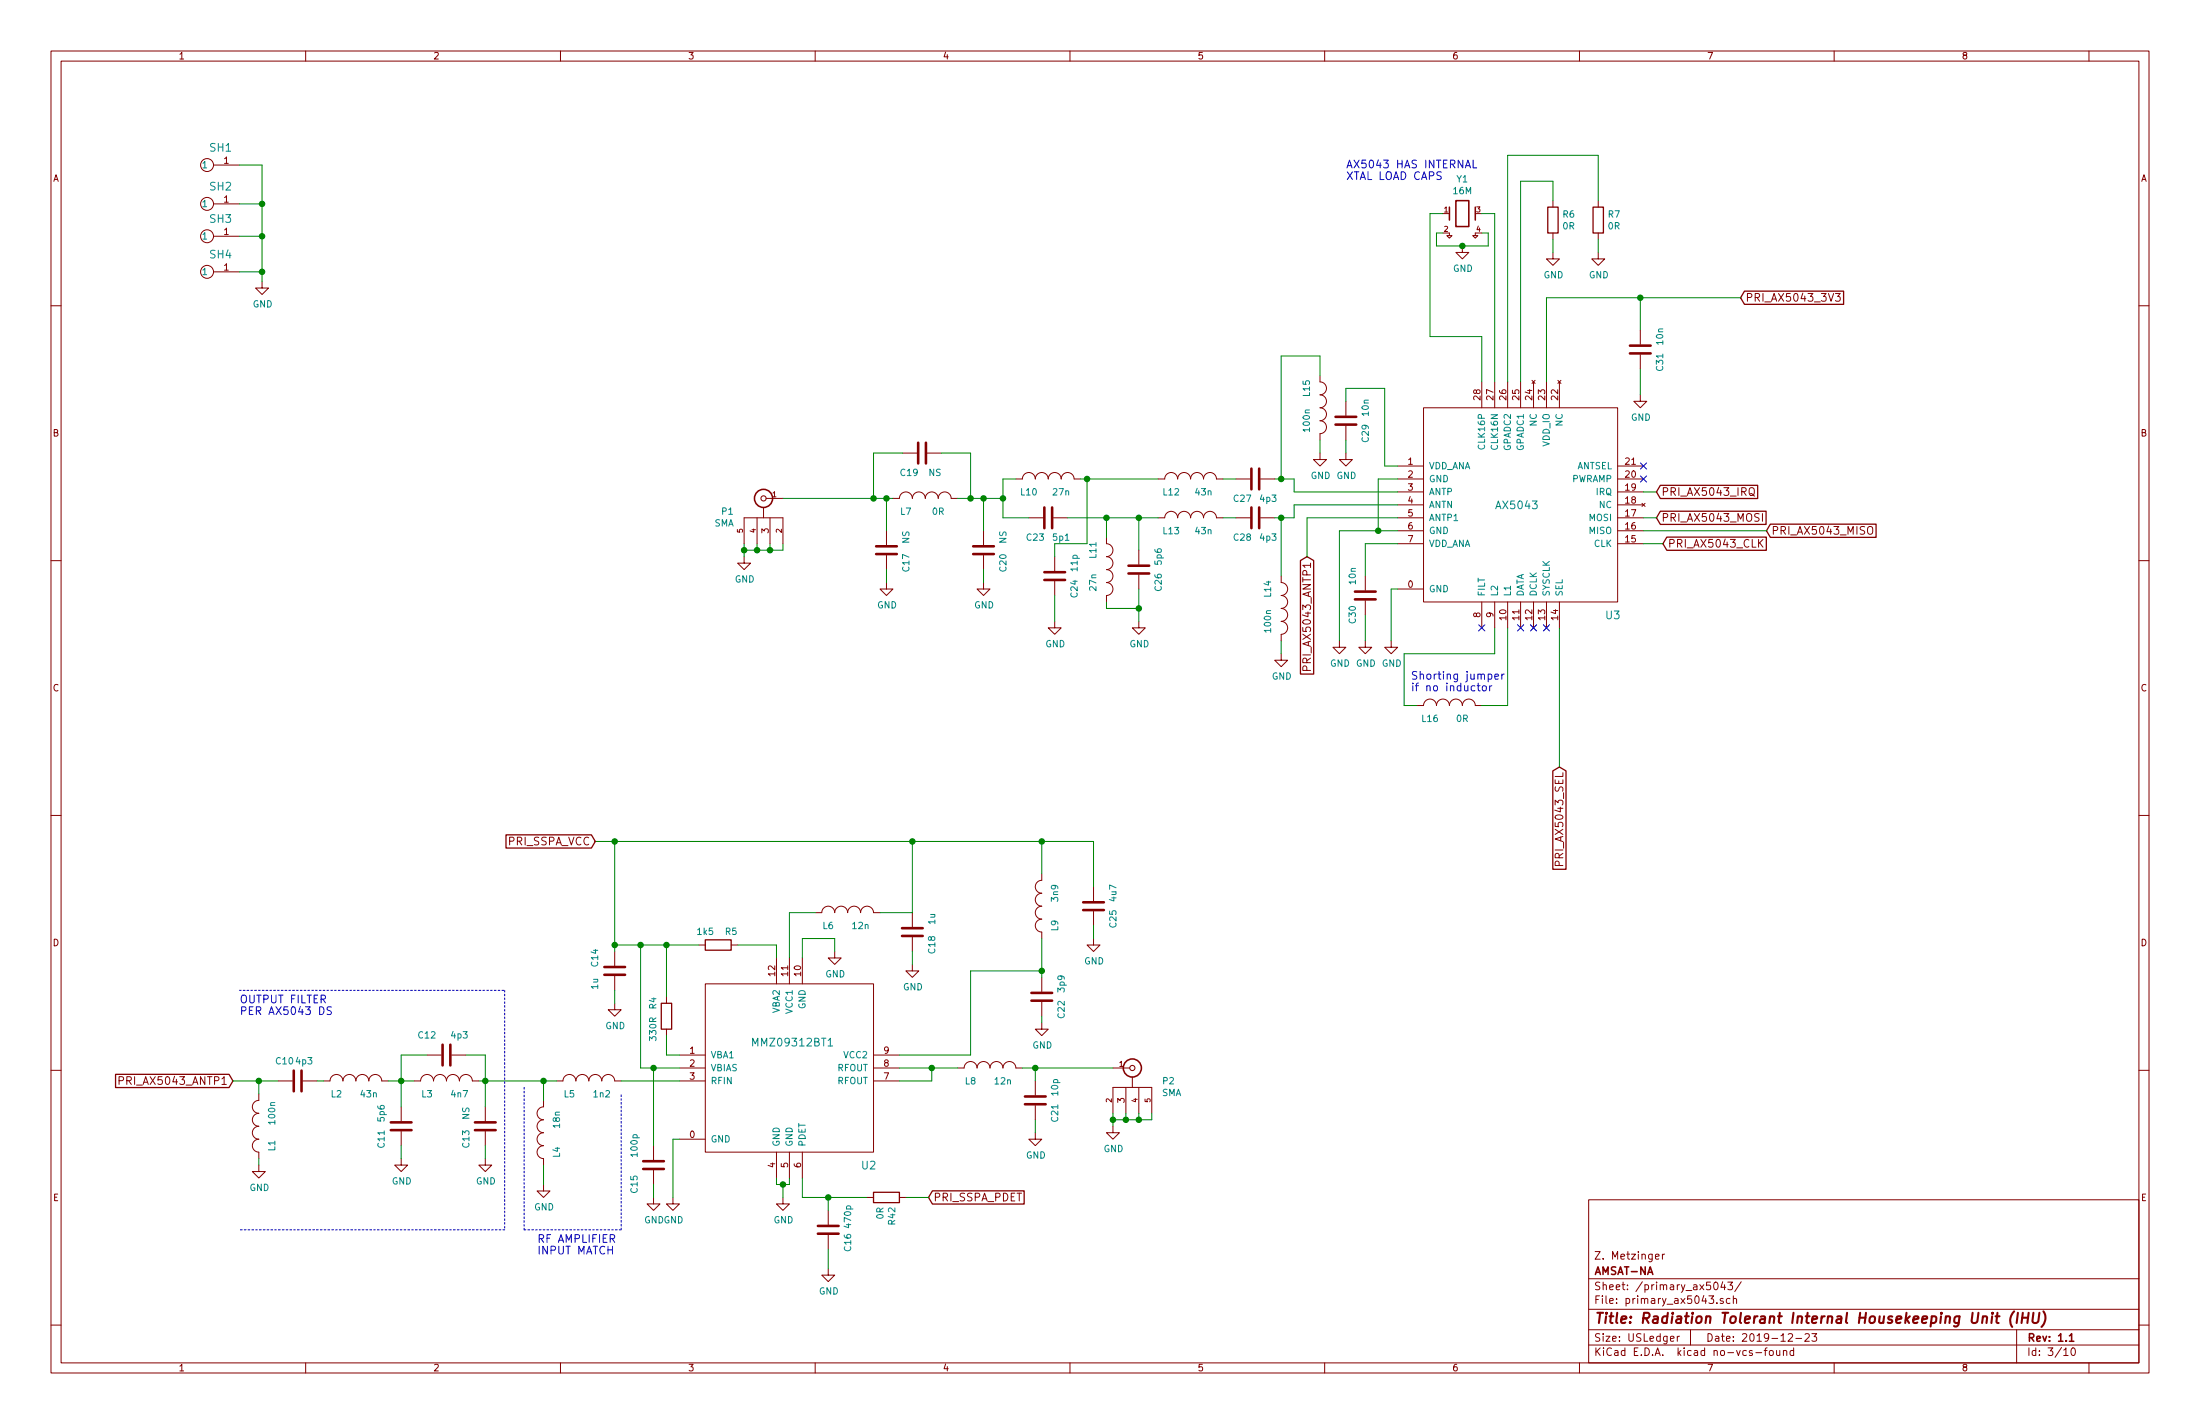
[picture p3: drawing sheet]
<svg xmlns="http://www.w3.org/2000/svg" width="432mm" height="279mm" viewBox="0 0 432 279" stroke-linecap="round" stroke-linejoin="round" font-family="sans-serif">
<g fill="none" stroke="#840000" stroke-width=".2">
<path d="M10 10h411.8v259.4h-411.8zM12 12h407.8v255.4h-407.8zM60 10v2M110 10v2M160 10v2M210 10v2M260 10v2M310 10v2M360 10v2M410 10v2M41.9 32.4h5.1M304.8 39.4v1.2"/>
<path d="M313.7 39.4v1.2M10 60h2M41.9 40h5.1M41.9 46.4h5.1M41.9 53.3h5.1M51.4 55.2v1.3h1.3l-1.3 1.3-1.2-1.3h1.2M283.2 41.9h1.3M284.5 45.7v.5h-.5l.5 .5 .5-.5h-.5M287 48.3v1.2h1.3l-1.3 1.3-1.3-1.3h1.3M289.6 45.7v.5h-.5l.5 .5 .5-.5h-.5M304.8 49.5v1.3h1.3l-1.3 1.3-1.3-1.3h1.3M304.8 45.7v1.3"/>
<path d="M313.7 49.5v1.3h1.3l-1.3 1.3-1.3-1.3h1.3M313.7 45.7v1.3M360.2 57.6h1l-.5 .6 .4 .1v.7l-.2 .1h-.4l-.3-.1M419.8 60h2M259.1 73.7v1.2a1.27 1.27 0 0 1 1.2 1.3 1.27 1.27 0 0 1-1.2 1.3 1.27 1.27 0 0 1 1.2 1.2 1.27 1.27 0 0 1-1.2 1.3 1.27 1.27 0 0 1 1.2 1.3 1.27 1.27 0 0 1-1.2 1.3 1.27 1.27 0 0 1 1.2 1.2 1.27 1.27 0 0 1-1.2 1.3v1.3M264.2 78.7v2.8M290.8 74.9v5.1M293.4 74.9v5.1M295.9 74.9v5.1M298.4 74.9v5.1M300.7 74.6l.6 .6M301 74.9v5.1"/>
<path d="M301.3 74.6l-.6 .6M303.5 74.9v5.1M305.8 74.6l.6 .6M306.1 74.9v5.1M306.4 74.6l-.6 .6M321.9 77.5v1.2h1.3l-1.3 1.3-1.2-1.3h1.2M321.9 64.8v2.8M321.9 69.6v2.8M149.9 99.6v2M150.4 97.8h3.3M175.3 97.8h1.2a1.27 1.27 0 0 1 1.3-1.3 1.27 1.27 0 0 1 1.3 1.3 1.27 1.27 0 0 1 1.2-1.3 1.27 1.27 0 0 1 1.3 1.3 1.27 1.27 0 0 1 1.3-1.3 1.27 1.27 0 0 1 1.2 1.3 1.27 1.27 0 0 1 1.3-1.3 1.27 1.27 0 0 1 1.3 1.3h1.3M177.2 88.9h2.8"/>
<path d="M182 88.9h2.8M199.4 94h1.3a1.27 1.27 0 0 1 1.2-1.3 1.27 1.27 0 0 1 1.3 1.3 1.27 1.27 0 0 1 1.3-1.3 1.27 1.27 0 0 1 1.2 1.3 1.27 1.27 0 0 1 1.3-1.3 1.27 1.27 0 0 1 1.3 1.3 1.27 1.27 0 0 1 1.2-1.3 1.27 1.27 0 0 1 1.3 1.3h1.3M227.3 94h1.3a1.27 1.27 0 0 1 1.3-1.3 1.27 1.27 0 0 1 1.2 1.3 1.27 1.27 0 0 1 1.3-1.3 1.27 1.27 0 0 1 1.3 1.3 1.27 1.27 0 0 1 1.2-1.3 1.27 1.27 0 0 1 1.3 1.3 1.27 1.27 0 0 1 1.3-1.3 1.27 1.27 0 0 1 1.3 1.3h1.2M242.6 94h2.8M247.4 94h2.8M259.1 88.9v1.3h1.2l-1.2 1.2-1.3-1.2h1.3M264.2 88.9v1.3h1.2l-1.2 1.2-1.3-1.2h1.3M264.2 83.6v2.8M274.3 94h5.1M274.3 91.4h5.1M274.3 96.5h5.1M274.3 99.1h5.1"/>
<path d="M279.4 80h38.1v38.1h-38.1zM317.5 94h5.1M317.5 91.4h5.1M317.5 96.5h5.1M317.5 99.1h5.1M322.3 98.8l.6 .6M322.9 98.8l-.6 .6M343.5 95.8a.54 .54 0 0 1 .7 .1 1.01 1.01 0 0 1-.3 1.3 .5 .5 0 0 1-.6-.5v-.5zM343.6 96.8l.8 .5M10 110h2M146 109.2v1.3h1.3l-1.3 1.3-1.2-1.3h1.2M146 106.7v-5.1h7.7v5.1"/>
<path d="M148.6 101.6v5.1M151.1 101.6v5.1M174 114.3v1.3h1.3l-1.3 1.2-1.3-1.2h1.3M174 104.1v2.8M174 109v2.8M193 114.3v1.3h1.3l-1.3 1.2-1.2-1.2h1.2M193 104.1v2.8M193 109v2.8M201.9 101.6h2.8M206.8 101.6h2.7M207 109.2v2.8M207 114v2.8"/>
<path d="M217.2 105.4v1.3a1.27 1.27 0 0 1 1.2 1.3 1.27 1.27 0 0 1-1.2 1.2 1.27 1.27 0 0 1 1.2 1.3 1.27 1.27 0 0 1-1.2 1.3 1.27 1.27 0 0 1 1.2 1.2 1.27 1.27 0 0 1-1.2 1.3 1.27 1.27 0 0 1 1.2 1.3 1.27 1.27 0 0 1-1.2 1.2v1.3M223.5 108v2.7M223.5 112.8v2.8M227.3 101.6h1.3a1.27 1.27 0 0 1 1.3-1.3 1.27 1.27 0 0 1 1.2 1.3 1.27 1.27 0 0 1 1.3-1.3 1.27 1.27 0 0 1 1.3 1.3 1.27 1.27 0 0 1 1.2-1.3 1.27 1.27 0 0 1 1.3 1.3 1.27 1.27 0 0 1 1.3-1.3 1.27 1.27 0 0 1 1.3 1.3h1.2M242.6 101.6h2.8M247.4 101.6h2.8M251.5 113v1.3a1.27 1.27 0 0 1 1.2 1.3 1.27 1.27 0 0 1-1.2 1.2 1.27 1.27 0 0 1 1.2 1.3 1.27 1.27 0 0 1-1.2 1.3 1.27 1.27 0 0 1 1.2 1.3 1.27 1.27 0 0 1-1.2 1.2 1.27 1.27 0 0 1 1.2 1.3 1.27 1.27 0 0 1-1.2 1.3v1.2M268 113v2.8M268 117.9v2.8M274.3 101.6h5.1M274.3 115.6h5.1M274.3 104.1h5.1"/>
<path d="M274.3 106.7h5.1M290.8 118.1v5.1M293.4 118.1v5.1M295.9 118.1v5.1M298.4 118.1v5.1M301 118.1v5.1M303.5 118.1v5.1M306.1 118.1v5.1M317.5 101.6h5.1M317.5 104.1h5.1M317.5 106.7h5.1M345.4 106.5l.6 .9"/>
<path d="M345.9 100.8v1.5M346 105.8l-.8 .9M366.6 103.5a.51 .51 0 0 1 .6-.2 .51 .51 0 0 1 .4 .5v.5a.51 .51 0 0 1-.5 .5 .51 .51 0 0 1-.6-.5zM419.8 110h2M207 121.9v1.3h1.3l-1.3 1.3-1.3-1.3h1.3M223.5 121.9v1.3h1.3l-1.3 1.3-1.3-1.3h1.3M251.5 128.3v1.2h1.2l-1.2 1.3-1.3-1.3h1.3M256.5 131.5l-.1-.7-.2-.1h-.4l-.1 .8h1.5M262.9 125.7v1.3h1.3l-1.3 1.3-1.3-1.3h1.3M268 125.7v1.3h1.2l-1.2 1.3-1.3-1.3h1.3M273 125.7v1.3h1.3l-1.3 1.3-1.2-1.3h1.2M278.1 138.4h1.3a1.27 1.27 0 0 1 1.3-1.2 1.27 1.27 0 0 1 1.2 1.2 1.27 1.27 0 0 1 1.3-1.2 1.27 1.27 0 0 1 1.3 1.2 1.27 1.27 0 0 1 1.2-1.2 1.27 1.27 0 0 1 1.3 1.2 1.27 1.27 0 0 1 1.3-1.2 1.27 1.27 0 0 1 1.3 1.2h1.2"/>
<path d="M10 160h2M419.8 160h2M160 179.1h1.3a1.27 1.27 0 0 1 1.3-1.3 1.27 1.27 0 0 1 1.2 1.3 1.27 1.27 0 0 1 1.3-1.3 1.27 1.27 0 0 1 1.3 1.3 1.27 1.27 0 0 1 1.2-1.3 1.27 1.27 0 0 1 1.3 1.3 1.27 1.27 0 0 1 1.3-1.3 1.27 1.27 0 0 1 1.2 1.3h1.3M179.1 179.1v2.8M204.5 171.5v1.2a1.27 1.27 0 0 0-1.3 1.3 1.27 1.27 0 0 0 1.3 1.3 1.27 1.27 0 0 0-1.3 1.2 1.27 1.27 0 0 0 1.3 1.3 1.27 1.27 0 0 0-1.3 1.3 1.27 1.27 0 0 0 1.3 1.2 1.27 1.27 0 0 0-1.3 1.3 1.27 1.27 0 0 0 1.3 1.3v1.3M214.6 174v2.8M214.6 178.8v2.8M306 169.8l-.1-.7-.2-.1h-.3l-.2 .8h1.6M120.6 196.9v1.2h1.3l-1.3 1.3-1.2-1.3h1.2M120.6 186.7v2.8M120.6 191.5v2.8M130.8 195.6v1.3"/>
<path d="M137.2 185.4h1.2M138.4 193h33v33.1h-33zM143.5 185.4h1.3M152.4 188v5M154.9 188v5M157.5 188v5M163.8 186.7v1.3h1.3l-1.3 1.2-1.2-1.2h1.2M179.1 189.2v1.3h1.2l-1.2 1.3-1.3-1.3h1.3M179.1 183.9v2.8M204.5 191.8v2.8M204.5 196.6v2.8M214.6 184.2v1.2h1.3l-1.3 1.3-1.2-1.3h1.2"/>
<path d="M10 210h2M23.4 212h.7l.2-.2-.1-.4-.8-.1v1.5M50.8 214.6v1.3a1.27 1.27 0 0 0-1.3 1.3 1.27 1.27 0 0 0 1.3 1.2 1.27 1.27 0 0 0-1.3 1.3 1.27 1.27 0 0 0 1.3 1.3 1.27 1.27 0 0 0-1.3 1.3 1.27 1.27 0 0 0 1.3 1.2 1.27 1.27 0 0 0-1.3 1.3 1.27 1.27 0 0 0 1.3 1.3v1.2M54.6 212.1h2.8M59.4 212.1h2.8M63.5 212.1h1.3a1.27 1.27 0 0 1 1.2-1.3 1.27 1.27 0 0 1 1.3 1.3 1.27 1.27 0 0 1 1.3-1.3 1.27 1.27 0 0 1 1.2 1.3 1.27 1.27 0 0 1 1.3-1.3 1.27 1.27 0 0 1 1.3 1.3 1.27 1.27 0 0 1 1.3-1.3 1.27 1.27 0 0 1 1.2 1.3h1.3M78.7 217.2v2.8M81.3 212.1h1.2a1.27 1.27 0 0 1 1.3-1.3 1.27 1.27 0 0 1 1.3 1.3 1.27 1.27 0 0 1 1.3-1.3 1.27 1.27 0 0 1 1.2 1.3 1.27 1.27 0 0 1 1.3-1.3 1.27 1.27 0 0 1 1.3 1.3 1.27 1.27 0 0 1 1.2-1.3 1.27 1.27 0 0 1 1.3 1.3h1.3M83.8 207h2.8M88.6 207h2.8M95.2 217.2v2.8M106.7 215.9v1.3a1.27 1.27 0 0 0-1.3 1.2 1.27 1.27 0 0 0 1.3 1.3 1.27 1.27 0 0 0-1.3 1.3 1.27 1.27 0 0 0 1.3 1.3 1.27 1.27 0 0 0-1.3 1.2 1.27 1.27 0 0 0 1.3 1.3 1.27 1.27 0 0 0-1.3 1.3 1.27 1.27 0 0 0 1.3 1.2v1.3"/>
<path d="M109.2 212.1h1.3a1.27 1.27 0 0 1 1.3-1.3 1.27 1.27 0 0 1 1.2 1.3 1.27 1.27 0 0 1 1.3-1.3 1.27 1.27 0 0 1 1.3 1.3 1.27 1.27 0 0 1 1.2-1.3 1.27 1.27 0 0 1 1.3 1.3 1.27 1.27 0 0 1 1.3-1.3 1.27 1.27 0 0 1 1.2 1.3h1.3M130.8 201.9v1.3M133.3 207h5.1M133.3 209.6h5.1M133.3 212.1h5.1M171.4 207h5.1M171.4 209.6h5.1M171.4 212.1h5.1M188 209.6h1.2a1.27 1.27 0 0 1 1.3-1.3 1.27 1.27 0 0 1 1.3 1.3 1.27 1.27 0 0 1 1.2-1.3 1.27 1.27 0 0 1 1.3 1.3 1.27 1.27 0 0 1 1.3-1.3 1.27 1.27 0 0 1 1.2 1.3 1.27 1.27 0 0 1 1.3-1.3 1.27 1.27 0 0 1 1.3 1.3h1.3M203.2 212.1v2.8M203.2 216.9v2.8M204.5 200.7v1.2h1.2l-1.2 1.3-1.3-1.3h1.3"/>
<path d="M218.4 209.6h3.3M218.4 218.4v-5h7.7v5M221 213.4v5M222.2 211.3v2.1M223.5 213.4v5M419.8 210h2M50.8 228.6v1.3h1.3l-1.3 1.2-1.3-1.2h1.3M78.7 227.3v1.3h1.3l-1.3 1.3-1.2-1.3h1.2M78.7 222v2.8M95.2 227.3v1.3h1.3l-1.3 1.3-1.2-1.3h1.2M95.2 222v2.8M106.7 232.4v1.3h1.2l-1.2 1.3-1.3-1.3h1.3"/>
<path d="M128.3 235v1.2h1.2l-1.2 1.3-1.3-1.3h1.3M128.3 224.8v2.8M128.3 229.6v2.8M132.1 235v1.2h1.2l-1.2 1.3-1.3-1.3h1.3M133.3 223.5h5.1M152.4 226.1v5M153.7 235v1.2h1.2l-1.2 1.3-1.3-1.3h1.3M154.9 226.1v5M157.5 226.1v5M162.6 237.5v2.8M170.2 235h1.2M176.5 235h1.3"/>
<path d="M203.2 222.3v1.2h1.3l-1.3 1.3-1.3-1.3h1.3M218.4 221v1.3h1.3l-1.3 1.2-1.2-1.2h1.2M311.8 235.4h108v32h-108zM10 260h2M162.6 248.9v1.3h1.2l-1.2 1.3-1.3-1.3h1.3M162.6 242.3v2.8M311.8 256.9h108M311.8 250.9h108M324.9 246.6l.7-.2v-.2l-.5-.1-.2 .2 .1 .7h.6M326.3 246.1v1M326.7 246.1l-.3 .1-.1 .2M336.5 251.7l.2-.1a.8 .8 0 0 1 .5 .7 .8 .8 0 0 1-.5 .8l-.2-.2-.2-.4z"/>
<path d="M337 255.6v.2M338.1 251.5l-.3 1.1h.9M338.2 254.8a.37 .37 0 0 0-.6 .2l.1 .2 .5 .1 .1 .2-.3 .3-.4-.1M338.5 252.1v1M339.1 251.6h1l-.6 .5 .5 .2v.6l-.2 .2-.7-.2M339.5 254.8h-.4l-.3 .2 .1 .6 .2 .2 .4-.1M340.2 254.9l.1-.1a.37 .37 0 0 1 .5 .2v.8M340.2 254.3v1.5M341.8 251.5l-1.3 1.9M419.8 260h2M60 267.4v2M110 267.4v2"/>
<path d="M160 267.4v2M210 267.4v2M260 267.4v2M310 267.4v2M311.8 263.9h108M311.8 260.9h108M327.9 262.7l.7-.2-.1-.2-.4-.1-.2 .2v.7h.6M329.2 262.2v1M329.6 262.2l-.4 .3M331.8 260.9v3M344.6 265.4h1.2M346.3 265h.5"/>
<path d="M346.8 264.5l-.3 .2v1.3M347.3 265.1l.2-.1 .5 .1v.7l-.2 .2-.5-.2zM348.7 265l.1 .9 .3 .1 .2-.2M349.3 265v1M350 265.1l.1-.1a.37 .37 0 0 1 .6 .2v.8M350 265v1M351 261.8l.6-.1 .2 .4-.9 1.1h.9M352 265h-.4l-.3 .3 .2 .6h.5M352 264.5v1.5M352.5 262.6h1.1M354.3 261.8l.5-.1 .3 .1v.3l-.9 1.1h.9M355.6 261.7h1l-.5 .6 .4 .1v.6l-.2 .2-.7-.2"/>
<path d="M360 267.4v2M395.8 260.9v6.5M405.1 264.9l.4-.4v1.5M405.1 266h.8M406.6 264.6l.3-.1a.86 .86 0 0 1 .1 1.5 .79 .79 0 0 1-.4-1.4zM410 267.4v2"/>
<circle cx="40.6" cy="32.4" r="1.27"/>
<circle cx="40.6" cy="46.4" r="1.27"/>
<circle cx="40.6" cy="40" r="1.27"/>
<circle cx="40.6" cy="53.3" r="1.27"/>
<circle cx="149.9" cy="97.8" r=".51"/>
<circle cx="222.3" cy="209.6" r=".51"/>
</g>
<g fill="none" stroke="#840000" stroke-width=".3">
<path d="M285.7 39.4h2.6v5.1h-2.6zM284.5 40.6v2.6M289.6 40.6v2.6M406.2 262.1l.4-.4v1.5M406.2 263.2h.8"/>
<circle cx="149.9" cy="97.8" r="1.78"/>
<circle cx="222.2" cy="209.6" r="1.78"/>
</g>
<path d="M391 258.3l-.1 1.3M391.1 257.6v.2l.1-.1-.1-.1v.2M391.7 258.3h.8M392 257.6l-.2 1.7 .1 .2 .4 .1M395.3 257.3a2.37 2.37 0 0 0-.4 3.1M396.1 257.6l-.3 2M396.9 258.5h1.1M397 257.6l-.2 2M398.2 257.6l-.3 2M399.1 257.6l-.2 1.6 .2 .3a.66 .66 0 0 0 1-.3l.2-1.6M401.1 257.3a2.31 2.31 0 0 1-.4 3.1" fill="none" stroke="#840000" stroke-width=".41"/>
<path d="M162.5 205.2h.9" fill="none" stroke="#008484" stroke-width=".2"/>
<g fill="none" stroke="#840000" stroke-width=".51">
<path d="M319.9 69.3h4.1M319.9 67.8h4.1M180.2 86.9v4M181.7 86.9v4M205 99.6v4M206.5 99.6v4M245.6 91.9v4.1M245.6 99.6v4M247.1 91.9v4.1M247.1 99.6v4M262.1 83.3h4.1M262.1 81.8h4.1"/>
<path d="M172 108.7h4M172 107.2h4M191 108.7h4.1M191 107.2h4.1M205 113.8h4M205 112.3h4M221.5 112.5h4.1M221.5 111h4.1M265.9 117.6h4.1M265.9 116.1h4.1M212.6 178.6h4.1M212.6 177h4.1"/>
<path d="M118.6 189.7h4.1M118.6 191.3h4.1M177 183.6h4.1M177 182.1h4.1M202.4 196.3h4.1M202.4 194.8h4.1M57.7 210.1v4M59.2 210.1v4M86.9 205v4M88.4 205v4M201.2 216.7h4M201.2 215.1h4"/>
<path d="M76.7 220.2h4.1M76.7 221.7h4.1M93.2 220.2h4.1M93.2 221.7h4.1M126.2 229.4h4.1M126.2 227.8h4.1M160.5 242.1h4.1M160.5 240.5h4.1"/>
</g>
<g fill="none" stroke="#0000c2" stroke-width=".2">
<path d="M282.9 33.8l-.6-.1-.2 .1v.5l.6 .3 .2 .3-.3 .3h-.6M287.6 32.9l.5-1.5 .5 1.5M287.7 32.5h.8M289.1 31.4v1.5h.7M290.1 134v1.3l.1 .2 .3 .1M291 134.7l.2-.2 .5 .2v.6l-.1 .2-.4 .1-.2-.2zM292.1 132.3h.4l.3 .2-.1 .7h-.6M292.4 134.5v1.1M292.8 134.5l-.4 .3M293.4 132.8l.7-.2v-.3h-.5l-.2 .2 .1 .7h.6M294.8 132.3v1M295.2 132.3l-.4 .2"/>
<path d="M65 197.6l-.5-.1-.2 .2v.4l.6 .3 .1 .4-.2 .3-.6-.1"/>
</g>
<path d="M322 90.8l1.2 1.2M322 93.4l1.2 1.2M323.2 90.8l-1.2 1.2M323.2 93.4l-1.2 1.2M290.2 122.6l1.2 1.2M291.4 122.6l-1.2 1.2M297.8 122.6l1.3 1.2M299.1 122.6l-1.3 1.2M300.4 122.6l1.2 1.2M301.6 122.6l-1.2 1.2M302.9 122.6l1.2 1.2M304.1 122.6l-1.2 1.2" fill="none" stroke="#000084" stroke-width=".2"/>
<g fill="none" stroke="#840000" stroke-width=".25">
<path d="M303.8 40.6h2v5.1h-2zM312.7 40.6h2v5.1h-2zM342.4 57.1h19.4v2.6h-19.4l-.8-1.3zM325.9 95.2h19.1v2.6h-19.1l-.8-1.3zM255.2 110l1.3-.8 1.3 .8v22.3h-2.6zM325.9 100.3h20.7v2.6h-20.7l-.8-1.3zM327.2 105.4h19.5v2.6h-19.5l-.8-1.3zM347.5 102.8h20.7v2.6h-20.7l-.8-1.3zM304.8 151.3l1.3-.8 1.3 .8v19.3h-2.6zM99.3 163.8h16.8l.7 1.3-.7 1.3h-16.8zM129.8 196.9h2v5h-2zM138.4 184.4h5.1v2h-5.1z"/>
<path d="M22.7 210.8h22.3l.7 1.3-.7 1.3h-22.3zM171.4 233.9h5.1v2.1h-5.1zM183 233.7h18v2.5h-18l-.8-1.2z"/>
</g>
<g fill="none" stroke="#008400" stroke-width=".2">
<path d="M47 32.4h4.4v22.8M304.8 39.4v-3.8h-6.4v39.3M313.7 39.4v-8.9h-17.8v44.4M47 53.3h4.4M47 46.4h4.4M47 40h4.4M283.2 41.9h-2.5v24.1h10.1v8.9M283.2 45.7h-1.3v2.6h10.2v-2.6h-1.3M290.8 41.9h2.6v33M304.8 47v2.5M313.7 47v2.5M321.9 58.4v6.4"/>
<path d="M341.6 58.4h-38.1v16.5M259.1 73.7v-3.8h-7.6v24.1M264.2 78.7v-2.5h7.6v15.2h2.5M321.9 72.4v5.1M153.7 97.8h21.6M174 97.8v6.3M177.2 88.9h-5.8v8.9M184.8 88.9h5.7v8.9M188 97.8h8.8M193 97.8v6.3M199.4 94h-2.6v7.6h5.1M212.1 94h15.2"/>
<path d="M213.4 94v12.7h-6.4v2.5M240 94h2.6M250.2 94h3.8v2.5h20.3M259.1 86.4v2.5M264.2 86.4v2.5M274.3 94h-3.8v10.1M274.3 99.1h-20.3v2.5h-3.8M322.6 96.5h2.5M146 106.7v2.5M148.6 106.7v1.3M151.1 106.7v1.3M153.7 106.7v1.3h-7.7"/>
<path d="M174 111.8v2.5M193 111.8v2.5M207 116.8v5.1M209.5 101.6h17.8M217.2 101.6v3.8M217.2 118.1v1.3h6.3M223.5 101.6v6.4M223.5 115.6v6.3M240 101.6h2.6M251.5 101.6v11.4M274.3 101.6h-17.8v7.6M274.3 106.7h-6.3v6.3"/>
<path d="M274.3 104.1h-11.4v21.6M274.3 115.6h-1.3v10.1M322.6 101.6h2.5M322.6 106.7h3.8M322.6 104.1h24.1M251.5 125.7v2.6M268 120.7v5M293.4 123.2v5.1h-17.8v10.1h2.5M295.9 123.2v15.2h-5.1M306.1 123.2v27.3M116.8 165.1h97.8v8.9M120.6 165.1v21.6"/>
<path d="M160 179.1h-5.1v8.9M179.1 165.1v14h-6.4M204.5 165.1v6.4M120.6 194.3v2.6M120.6 185.4h16.6M125.7 185.4v24.2h7.6M130.8 185.4v10.2M144.8 185.4h7.6v2.6M163.8 186.7v-2.5h-6.3v3.8M179.1 186.7v2.5M204.5 190.5h-14v16.5h-14M204.5 184.2v7.6"/>
<path d="M204.5 199.4v1.3M214.6 181.6v2.6M45.7 212.1h8.9M50.8 212.1v2.5M62.2 212.1h1.3M76.2 212.1h5.1M83.8 207h-5.1v10.2M91.4 207h3.8v10.2M94 212.1h15.2M106.7 212.1v3.8M121.9 212.1h11.4M128.3 209.6v15.2"/>
<path d="M130.8 203.2v3.8h2.5M176.5 209.6h11.5M182.9 209.6v2.5h-6.4M200.7 209.6h17.7M203.2 209.6v2.5M203.2 219.7v2.6M218.4 218.4v2.6M221 218.4v1.3M223.5 218.4v1.3M226.1 218.4v1.3h-7.7M50.8 227.3v1.3M78.7 224.8v2.5"/>
<path d="M95.2 224.8v2.5M106.7 228.6v3.8M128.3 232.4v2.6M133.3 223.5h-1.2v11.5M152.4 231.1v1.3h2.5v-1.3M153.7 232.4v2.6M157.5 231.1v3.9h12.7M162.6 235v2.5M177.8 235h4.4M162.6 245.1v3.8"/>
</g>
<g fill="#008400" stroke="#008400" stroke-width=".25">
<circle cx="223.5" cy="119.4" r=".51"/>
<circle cx="223.5" cy="101.6" r=".51"/>
<circle cx="217.2" cy="101.6" r=".51"/>
<circle cx="213.4" cy="94" r=".51"/>
<circle cx="196.9" cy="97.8" r=".51"/>
<circle cx="190.5" cy="97.8" r=".51"/>
<circle cx="193" cy="97.8" r=".51"/>
<circle cx="174" cy="97.8" r=".51"/>
<circle cx="171.5" cy="97.8" r=".51"/>
<circle cx="270.5" cy="104.1" r=".51"/>
<circle cx="251.5" cy="101.6" r=".51"/>
<circle cx="251.5" cy="94" r=".51"/>
<circle cx="95.3" cy="212.1" r=".51"/>
<circle cx="78.7" cy="212.1" r=".51"/>
<circle cx="120.7" cy="185.4" r=".51"/>
<circle cx="125.7" cy="185.4" r=".51"/>
<circle cx="153.7" cy="232.4" r=".51"/>
<circle cx="203.2" cy="209.6" r=".51"/>
<circle cx="182.9" cy="209.6" r=".51"/>
<circle cx="130.8" cy="185.4" r=".51"/>
<circle cx="204.5" cy="190.5" r=".51"/>
<circle cx="106.7" cy="212.1" r=".51"/>
<circle cx="179.1" cy="165.1" r=".51"/>
<circle cx="204.5" cy="165.1" r=".51"/>
<circle cx="146.1" cy="108" r=".51"/>
<circle cx="148.6" cy="108" r=".51"/>
<circle cx="151.1" cy="108" r=".51"/>
<circle cx="218.4" cy="219.7" r=".51"/>
<circle cx="221" cy="219.7" r=".51"/>
<circle cx="223.5" cy="219.7" r=".51"/>
<circle cx="50.8" cy="212.1" r=".51"/>
<circle cx="128.3" cy="209.6" r=".51"/>
<circle cx="287" cy="48.3" r=".51"/>
<circle cx="321.9" cy="58.4" r=".51"/>
<circle cx="120.7" cy="165.1" r=".51"/>
<circle cx="51.4" cy="53.3" r=".51"/>
<circle cx="51.4" cy="46.4" r=".51"/>
<circle cx="51.4" cy="40" r=".51"/>
<circle cx="162.6" cy="235" r=".51"/>
</g>
<path d="M47 194.3h52.1M99.1 194.3v47M102.9 213.4v27.9M99.1 241.3h-52.1M102.9 241.3h19M121.9 241.3v-26.7" fill="none" stroke="#0000c2" stroke-width=".2" stroke-dasharray=".3 .4"/>
<text font-size="2.8" fill="#840000" x="312.8" y="259.7">Title: Radiation Tolerant Internal Housekeeping Unit (IHU)</text>
<g font-size="2.1" fill="#008484">
<text x="41.2" y="29.7">SH1</text>
<text x="41.2" y="37.4">SH2</text>
<text x="41.2" y="43.7">SH3</text>
<text x="41.2" y="50.7">SH4</text>
<text x="293.9" y="99.9">AX5043</text>
<text x="315.2" y="121.5">U3</text>
<text x="148.2" y="205.3">MMZ09312BT1</text>
<text x="169.2" y="229.4">U2</text>
</g>
<g font-size="2.1" fill="#0000c2">
<text x="264.2" y="33">AX5043 HAS INTERNAL</text>
<text x="264.2" y="35.3">XTAL LOAD CAPS</text>
<text x="276.9" y="133.3">Shorting jumper</text>
<text x="276.9" y="135.6">if no inductor</text>
<text x="47" y="196.8">OUTPUT FILTER</text>
<text x="47" y="199.1">PER AX5043 DS</text>
<text x="105.4" y="243.8">RF AMPLIFIER</text>
<text x="105.4" y="246.1">INPUT MATCH</text>
</g>
<g font-size="2.1" fill="#840000">
<text x="342.5" y="59.2">PRI_AX5043_3V3</text>
<text x="326" y="97.3">PRI_AX5043_IRQ</text>
<text x="326" y="102.4">PRI_AX5043_MOSI</text>
<text x="327.3" y="107.4">PRI_AX5043_CLK</text>
<text x="347.6" y="104.9">PRI_AX5043_MISO</text>
<text x="257.3" y="130.7" transform="rotate(-90 257.3 130.7)">PRI_AX5043_ANTP1</text>
<text x="99.8" y="165.9">PRI_SSPA_VCC</text>
<text x="306.8" y="169.1" transform="rotate(-90 306.8 169.1)">PRI_AX5043_SEL</text>
<text x="24.3" y="212.9">PRI_AX5043_ANTP1</text>
<text x="183.2" y="235.7">PRI_SSPA_PDET</text>
<text x="312.8" y="250.1">AMSAT-NA</text>
<text x="312.8" y="247.1">Z. Metzinger</text>
<text x="312.8" y="255.8">File: primary_ax5043.sch</text>
<text x="312.8" y="253.1">Sheet: /primary_ax5043/</text>
<text x="312.8" y="263.2">Size: USLedger</text>
<text x="334.8" y="263.2">Date: 2019-12-23</text>
<text x="397.8" y="263.2">Rev: 1.1</text>
<text x="312.8" y="266">KiCad E.D.A. kicad no-vcs-found</text>
<text x="397.8" y="266">Id: 3/10</text>
</g>
<g font-size="1.8" fill="#840000">
<text x="35" y="11.6">1</text>
<text x="85" y="11.6">2</text>
<text x="135" y="11.6">3</text>
<text x="185" y="11.6">4</text>
<text x="235" y="11.6">5</text>
<text x="285" y="11.6">6</text>
<text x="335" y="11.6">7</text>
<text x="385" y="11.6">8</text>
<text x="10.4" y="35.6">A</text>
<text x="44" y="32.1">1</text>
<text x="420.2" y="35.6">A</text>
<text x="44" y="39.8">1</text>
<text x="44" y="46.1">1</text>
<text x="44" y="53.1">1</text>
<text x="290.6" y="78.4" transform="rotate(-90 290.6 78.4)">28</text>
<text x="293.1" y="78.4" transform="rotate(-90 293.1 78.4)">27</text>
<text x="295.7" y="78.4" transform="rotate(-90 295.7 78.4)">26</text>
<text x="298.2" y="78.4" transform="rotate(-90 298.2 78.4)">25</text>
<text x="300.7" y="78.4" transform="rotate(-90 300.7 78.4)">24</text>
<text x="303.3" y="78.4" transform="rotate(-90 303.3 78.4)">23</text>
<text x="305.8" y="78.4" transform="rotate(-90 305.8 78.4)">22</text>
<text x="10.4" y="85.6">B</text>
<text x="420.2" y="85.6">B</text>
<text x="276.4" y="91.2">1</text>
<text x="276.4" y="93.7">2</text>
<text x="319.1" y="93.7">20</text>
<text x="319.1" y="91.2">21</text>
<text x="276.4" y="96.3">3</text>
<text x="276.4" y="98.8">4</text>
<text x="276.4" y="101.3">5</text>
<text x="319.1" y="101.3">17</text>
<text x="319.1" y="98.8">18</text>
<text x="319.1" y="96.3">19</text>
<text x="150.9" y="104.6" transform="rotate(-90 150.9 104.6)">3</text>
<text x="276.4" y="103.9">6</text>
<text x="276.4" y="106.4">7</text>
<text x="319.1" y="106.4">15</text>
<text x="319.1" y="103.9">16</text>
<text x="276.4" y="115.3">0</text>
<text x="290.6" y="121.1" transform="rotate(-90 290.6 121.1)">8</text>
<text x="293.1" y="121.1" transform="rotate(-90 293.1 121.1)">9</text>
<text x="295.7" y="121.6" transform="rotate(-90 295.7 121.6)">10</text>
<text x="298.2" y="121.6" transform="rotate(-90 298.2 121.6)">11</text>
<text x="300.7" y="121.6" transform="rotate(-90 300.7 121.6)">12</text>
<text x="303.3" y="121.6" transform="rotate(-90 303.3 121.6)">13</text>
<text x="305.8" y="121.6" transform="rotate(-90 305.8 121.6)">14</text>
<text x="10.4" y="135.6">C</text>
<text x="420.2" y="135.6">C</text>
<text x="10.4" y="185.6">D</text>
<text x="420.2" y="185.6">D</text>
<text x="152.1" y="191.5" transform="rotate(-90 152.1 191.5)">12</text>
<text x="154.7" y="191.5" transform="rotate(-90 154.7 191.5)">11</text>
<text x="157.2" y="191.5" transform="rotate(-90 157.2 191.5)">10</text>
<text x="135.4" y="206.8">1</text>
<text x="135.4" y="209.3">2</text>
<text x="173.5" y="209.3">8</text>
<text x="173.5" y="206.8">9</text>
<text x="135.4" y="211.8">3</text>
<text x="173.5" y="211.8">7</text>
<text x="220.7" y="216.4" transform="rotate(-90 220.7 216.4)">3</text>
<text x="135.4" y="223.3">0</text>
<text x="152.1" y="229.1" transform="rotate(-90 152.1 229.1)">4</text>
<text x="154.7" y="229.1" transform="rotate(-90 154.7 229.1)">5</text>
<text x="157.2" y="229.1" transform="rotate(-90 157.2 229.1)">6</text>
<text x="10.4" y="235.6">E</text>
<text x="420.2" y="235.6">E</text>
<text x="35" y="269">1</text>
<text x="85" y="269">2</text>
<text x="135" y="269">3</text>
<text x="185" y="269">4</text>
<text x="235" y="269">5</text>
<text x="285" y="269">6</text>
<text x="335" y="269">7</text>
<text x="385" y="269">8</text>
</g>
<g font-size="1.8" fill="#008484">
<text x="39.9" y="33">1</text>
<text x="286" y="35.8">Y1</text>
<text x="39.9" y="40.6">1</text>
<text x="285.3" y="38.1">16M</text>
<text x="39.9" y="47">1</text>
<text x="306.8" y="42.7">R6</text>
<text x="306.8" y="45">0R</text>
<text x="315.7" y="42.7">R7</text>
<text x="315.7" y="45">0R</text>
<text x="39.9" y="54">1</text>
<text x="285.2" y="53.3">GND</text>
<text x="303" y="54.6">GND</text>
<text x="311.9" y="54.6">GND</text>
<text x="49.6" y="60.3">GND</text>
<text x="326.4" y="67.6" transform="rotate(-90 326.4 67.6)">10n</text>
<text x="257.1" y="77.7" transform="rotate(-90 257.1 77.7)">L15</text>
<text x="326.4" y="72.7" transform="rotate(-90 326.4 72.7)">C31</text>
<text x="268.7" y="81.5" transform="rotate(-90 268.7 81.5)">10n</text>
<text x="301.6" y="83.6" transform="rotate(-90 301.6 83.6)">NC</text>
<text x="306.7" y="83.6" transform="rotate(-90 306.7 83.6)">NC</text>
<text x="320.1" y="82.5">GND</text>
<text x="257.1" y="84.6" transform="rotate(-90 257.1 84.6)">100n</text>
<text x="268.7" y="86.7" transform="rotate(-90 268.7 86.7)">C29</text>
<text x="291.5" y="87.8" transform="rotate(-90 291.5 87.8)">CLK16P</text>
<text x="294" y="87.9" transform="rotate(-90 294 87.9)">CLK16N</text>
<text x="296.5" y="88.4" transform="rotate(-90 296.5 88.4)">GPADC2</text>
<text x="299.1" y="88.4" transform="rotate(-90 299.1 88.4)">GPADC1</text>
<text x="304.2" y="87.6" transform="rotate(-90 304.2 87.6)">VDD_IO</text>
<text x="176.8" y="93.4">C19</text>
<text x="182.3" y="93.4">NS</text>
<text x="257.3" y="94">GND GND</text>
<text x="280.4" y="92.1">VDD_ANA</text>
<text x="280.4" y="94.6">GND</text>
<text x="308.4" y="94.6">PWRAMP</text>
<text x="309.4" y="92.1">ANTSEL</text>
<text x="141.7" y="101">P1</text>
<text x="176.8" y="101">L7</text>
<text x="183" y="101">0R</text>
<text x="200.4" y="97.2">L10</text>
<text x="206.8" y="97.2">27n</text>
<text x="228.3" y="97.2">L12</text>
<text x="234.7" y="97.2">43n</text>
<text x="242.2" y="98.5">C27</text>
<text x="247.4" y="98.5">4p3</text>
<text x="280.4" y="97.2">ANTP</text>
<text x="280.4" y="99.7">ANTN</text>
<text x="313.3" y="97.2">IRQ</text>
<text x="313.9" y="99.7">NC</text>
<text x="140.2" y="103.3">SMA</text>
<text x="178.5" y="106.6" transform="rotate(-90 178.5 106.6)">NS</text>
<text x="197.5" y="106.6" transform="rotate(-90 197.5 106.6)">NS</text>
<text x="201.6" y="106.1">C23</text>
<text x="206.8" y="106.1">5p1</text>
<text x="228.3" y="104.8">L13</text>
<text x="234.7" y="104.8">43n</text>
<text x="242.2" y="106.1">C28</text>
<text x="247.4" y="106.1">4p3</text>
<text x="280.4" y="102.2">ANTP1</text>
<text x="280.4" y="104.8">GND</text>
<text x="280.4" y="107.3">VDD_ANA</text>
<text x="312" y="104.8">MISO</text>
<text x="312" y="102.2">MOSI</text>
<text x="312.9" y="107.3">CLK</text>
<text x="178.5" y="112.1" transform="rotate(-90 178.5 112.1)">C17</text>
<text x="197.5" y="112.1" transform="rotate(-90 197.5 112.1)">C20</text>
<text x="211.5" y="112" transform="rotate(-90 211.5 112)">11p</text>
<text x="215.2" y="109.5" transform="rotate(-90 215.2 109.5)">L11</text>
<text x="228" y="110.7" transform="rotate(-90 228 110.7)">5p6</text>
<text x="144.2" y="114.3">GND</text>
<text x="172.2" y="119.4">GND</text>
<text x="191.2" y="119.4">GND</text>
<text x="211.5" y="117.2" transform="rotate(-90 211.5 117.2)">C24</text>
<text x="215.2" y="115.8" transform="rotate(-90 215.2 115.8)">27n</text>
<text x="228" y="115.9" transform="rotate(-90 228 115.9)">C26</text>
<text x="249.5" y="117.1" transform="rotate(-90 249.5 117.1)">L14</text>
<text x="266.1" y="114.6" transform="rotate(-90 266.1 114.6)">10n</text>
<text x="280.4" y="116.2">GND</text>
<text x="291.5" y="117.1" transform="rotate(-90 291.5 117.1)">FILT</text>
<text x="294" y="117.1" transform="rotate(-90 294 117.1)">L2</text>
<text x="296.5" y="117.1" transform="rotate(-90 296.5 117.1)">L1</text>
<text x="299.1" y="117.1" transform="rotate(-90 299.1 117.1)">DATA</text>
<text x="301.6" y="117.1" transform="rotate(-90 301.6 117.1)">DCLK</text>
<text x="304.2" y="117.1" transform="rotate(-90 304.2 117.1)">SYSCLK</text>
<text x="306.7" y="117.1" transform="rotate(-90 306.7 117.1)">SEL</text>
<text x="249.5" y="123.9" transform="rotate(-90 249.5 123.9)">100n</text>
<text x="266.1" y="122.3" transform="rotate(-90 266.1 122.3)">C30</text>
<text x="205.2" y="127">GND</text>
<text x="221.7" y="127">GND</text>
<text x="261.1" y="130.8">GND GND GND</text>
<text x="249.6" y="133.3">GND</text>
<text x="279.1" y="141.7">L16</text>
<text x="285.9" y="141.7">0R</text>
<text x="207.7" y="176.8" transform="rotate(-90 207.7 176.8)">3n9</text>
<text x="219.1" y="176.8" transform="rotate(-90 219.1 176.8)">4u7</text>
<text x="137" y="183.4">1k5</text>
<text x="142.4" y="183.4">R5</text>
<text x="161.5" y="182.3">L6</text>
<text x="167.4" y="182.3">12n</text>
<text x="183.6" y="181.3" transform="rotate(-90 183.6 181.3)">1u</text>
<text x="207.7" y="182.6" transform="rotate(-90 207.7 182.6)">L9</text>
<text x="219.1" y="181.9" transform="rotate(-90 219.1 181.9)">C25</text>
<text x="117.4" y="189.6" transform="rotate(-90 117.4 189.6)">C14</text>
<text x="162" y="191.8">GND</text>
<text x="183.6" y="187" transform="rotate(-90 183.6 187)">C18</text>
<text x="212.8" y="189.2">GND</text>
<text x="117.4" y="194.1" transform="rotate(-90 117.4 194.1)">1u</text>
<text x="128.8" y="198" transform="rotate(-90 128.8 198)">R4</text>
<text x="158.1" y="198" transform="rotate(-90 158.1 198)">GND</text>
<text x="177.2" y="194.3">GND</text>
<text x="209" y="194.6" transform="rotate(-90 209 194.6)">3p9</text>
<text x="82.2" y="203.8">C12</text>
<text x="88.6" y="203.8">4p3</text>
<text x="118.8" y="201.9">GND</text>
<text x="153" y="198.8" transform="rotate(-90 153 198.8)">VBA2</text>
<text x="155.6" y="198.8" transform="rotate(-90 155.6 198.8)">VCC1</text>
<text x="209" y="199.7" transform="rotate(-90 209 199.7)">C22</text>
<text x="54.2" y="208.8">C10</text>
<text x="58.2" y="208.8">4p3</text>
<text x="128.8" y="204" transform="rotate(-90 128.8 204)">330R</text>
<text x="139.4" y="207.6">VBA1</text>
<text x="165.7" y="207.6">VCC2</text>
<text x="202.6" y="205.7">GND</text>
<text x="65" y="215.3">L2</text>
<text x="70.9" y="215.3">43n</text>
<text x="82.8" y="215.3">L3</text>
<text x="88.6" y="215.3">4n7</text>
<text x="110.7" y="215.3">L5</text>
<text x="116.6" y="215.3">1n2</text>
<text x="139.4" y="210.2">VBIAS</text>
<text x="139.4" y="212.7">RFIN</text>
<text x="164.3" y="212.7">RFOUT</text>
<text x="164.3" y="210.2">RFOUT</text>
<text x="189.5" y="212.8">L8</text>
<text x="195.3" y="212.8">12n</text>
<text x="207.7" y="214.9" transform="rotate(-90 207.7 214.9)">10p</text>
<text x="228" y="215.1">SMA</text>
<text x="228.3" y="212.8">P2</text>
<text x="54" y="220.4" transform="rotate(-90 54 220.4)">100n</text>
<text x="75.5" y="220" transform="rotate(-90 75.5 220)">5p6</text>
<text x="92.1" y="219.7" transform="rotate(-90 92.1 219.7)">NS</text>
<text x="109.9" y="221.2" transform="rotate(-90 109.9 221.2)">18n</text>
<text x="207.7" y="220" transform="rotate(-90 207.7 220)">C21</text>
<text x="54" y="225.8" transform="rotate(-90 54 225.8)">L1</text>
<text x="75.5" y="225.1" transform="rotate(-90 75.5 225.1)">C11</text>
<text x="92.1" y="225.1" transform="rotate(-90 92.1 225.1)">C13</text>
<text x="109.9" y="227.1" transform="rotate(-90 109.9 227.1)">L4</text>
<text x="125.1" y="226.8" transform="rotate(-90 125.1 226.8)">100p</text>
<text x="139.4" y="224.2">GND</text>
<text x="153" y="225" transform="rotate(-90 153 225)">GND</text>
<text x="155.6" y="225" transform="rotate(-90 155.6 225)">GND</text>
<text x="158.1" y="225" transform="rotate(-90 158.1 225)">PDET</text>
<text x="201.4" y="227.3">GND</text>
<text x="216.6" y="226.1">GND</text>
<text x="49" y="233.7">GND</text>
<text x="76.9" y="232.4">GND</text>
<text x="93.4" y="232.4">GND</text>
<text x="104.9" y="237.5">GND</text>
<text x="125.1" y="234" transform="rotate(-90 125.1 234)">C15</text>
<text x="173.4" y="239.2" transform="rotate(-90 173.4 239.2)">0R</text>
<text x="126.4" y="240">GNDGND</text>
<text x="151.8" y="240">GND</text>
<text x="167.1" y="245.4" transform="rotate(-90 167.1 245.4)">C16</text>
<text x="167.1" y="240.8" transform="rotate(-90 167.1 240.8)">470p</text>
<text x="175.7" y="240.3" transform="rotate(-90 175.7 240.3)">R42</text>
<text x="160.7" y="254">GND</text>
</g>
<g font-size="1.4" fill="#840000">
<text x="283.5" y="41.7">1</text>
<text x="289.8" y="41.7">3</text>
<text x="283.5" y="45.5">2</text>
<text x="289.8" y="45.5">4</text>
<text x="151.6" y="97.5">1</text>
<text x="145.8" y="104.5" transform="rotate(-90 145.8 104.5)">5</text>
<text x="148.3" y="104.5" transform="rotate(-90 148.3 104.5)">4</text>
<text x="153.4" y="104.5" transform="rotate(-90 153.4 104.5)">2</text>
<text x="219.7" y="209.3">1</text>
<text x="218.2" y="216.3" transform="rotate(-90 218.2 216.3)">2</text>
<text x="223.3" y="216.3" transform="rotate(-90 223.3 216.3)">4</text>
<text x="225.8" y="216.3" transform="rotate(-90 225.8 216.3)">5</text>
</g>
</svg>
